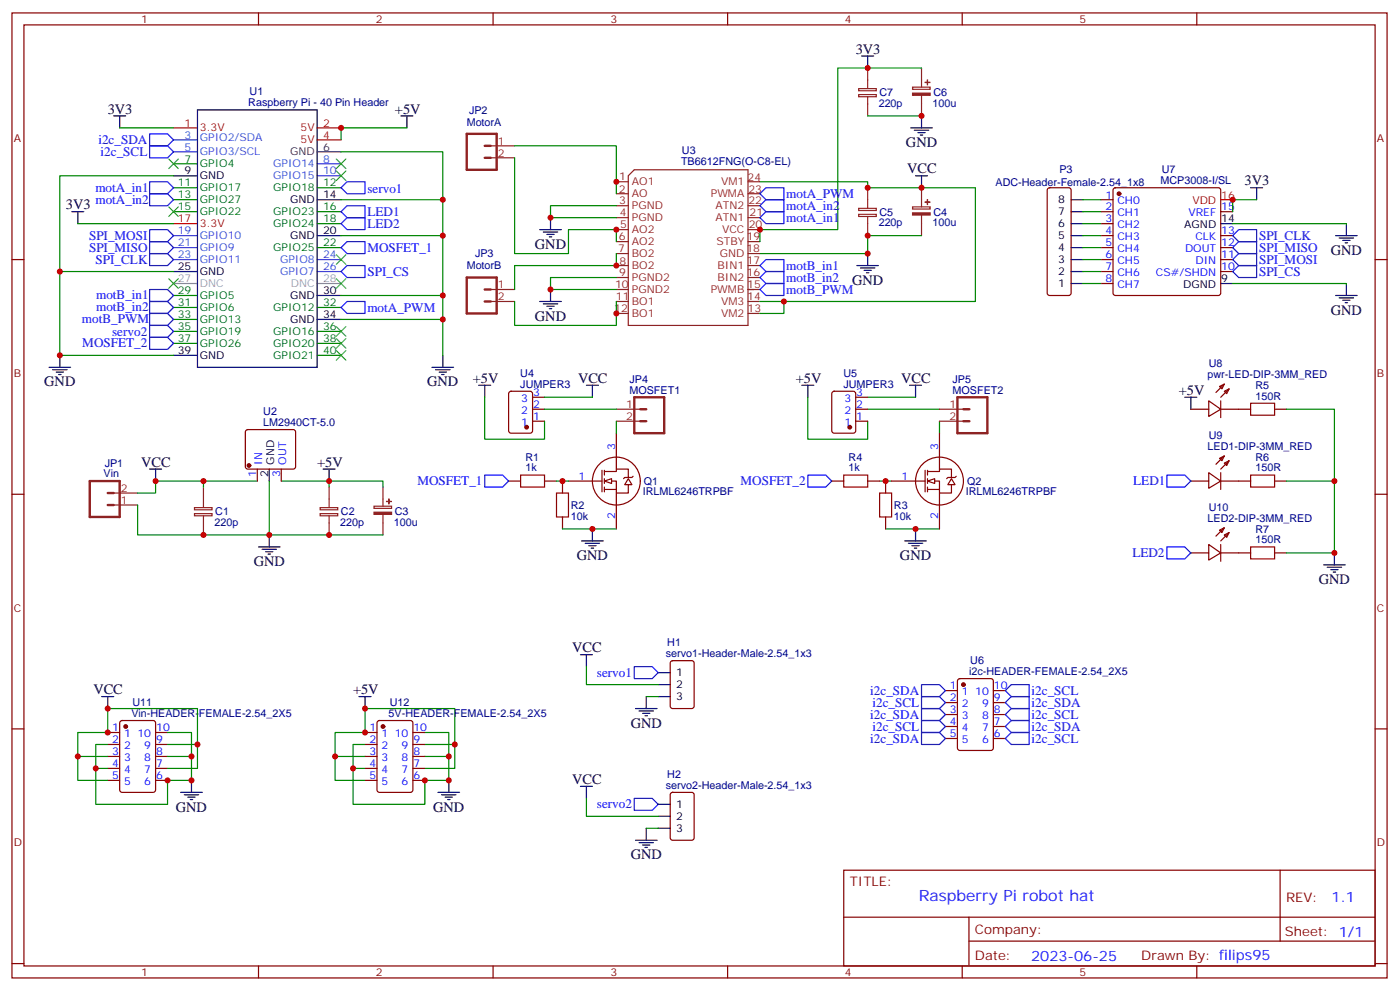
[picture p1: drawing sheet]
<svg xmlns="http://www.w3.org/2000/svg" width="413mm" height="292mm" viewBox="0 0 413 292" stroke-linecap="round" stroke-linejoin="round" font-family="sans-serif">
<g fill="none" stroke="#870000" stroke-width=".35">
<path d="M3.5 3.8h405.4v284.3h-405.4zM7.1 7.3h398.2v277.3h-398.2zM76.2 3.8v3.5M145.3 3.8v3.5M214.5 3.8v3.5M283.6 3.8v3.5M352.8 3.8v3.5M3.5 76.5h3.6M405.3 76.5h3.6M177.4 138.6v6.3M178.2 138.9h3.5v-.7h3.5v2.5M178.2 138.6v1.4"/>
<path d="M181.7 127.6v10.6M3.5 145.6h3.6M167.6 141.7h9.8M178.2 141.7h3.5v3.6h3.5v-2.5M178.2 144.2h3.5M178.2 141v1.5M178.2 143.5v1.4M181.7 145.3v10.6M405.3 145.6h3.6M3.5 214.8h3.6M405.3 214.8h3.6M248.7 256.4h156.6v28.2h-156.6z"/>
<path d="M377.3 256.4v20.9M248.7 270.2h156.5M285.6 277.3h119.6M285.6 270.2v14.2M3.5 283.9h3.6M76.2 284.6v3.5M145.3 284.6v3.5M214.5 284.6v3.5M283.6 284.6v3.5M352.8 284.6v3.5M405.3 283.9h3.6"/>
<circle cx="181.7" cy="141.7" r="7.1"/>
</g>
<g fill="none" stroke="#060" stroke-width=".35">
<path d="M51.2 58.8h7M51.2 55.3h7M51.2 48.3h7M93.5 55.3h7M51.2 62.4h7M93.5 73h7M93.5 65.9h7M93.5 62.4h7M51.2 97.6h7M51.2 94.1h7M51.2 90.6h7M51.2 87.1h7"/>
<path d="M93.5 97.6h7M93.5 90.6h7M51.2 101.2h7M93.5 104.7h7M93.5 101.2h7"/>
</g>
<g fill="none" stroke="#000" stroke-width=".35">
<path d="M254 16.5h3.5M255.8 16.5v3.5M33.5 34.1h3.5M35.3 34.1v3.6M58.2 32.4h35.3v75.8h-35.3zM118.2 34.1h3.5M119.9 34.1v3.6M268.5 37.7h6.3M269.5 38.4h4.3M270.6 39.1h2.1M271.3 39.8h.7M271.6 34.1v3.6"/>
<path d="M51.2 51.8h7M93.5 58.8h7M269.9 51.8h3.5M271.6 51.8v3.5M93.5 69.4h7M159.1 67.7h6.4M160.2 68.4h4.2M161.2 69.1h2.1M161.9 69.8h.7M162.3 64.1v3.6M252.6 78.2h6.3M253.6 79h4.3"/>
<path d="M254.7 79.7h2.1M255.8 74.7v3.5M51.2 80h7M93.5 94.1h7M93.5 87.1h7M159.1 88.8h6.4M160.2 89.5h4.2M161.2 90.2h2.1M161.9 90.9h.7M162.3 85.3v3.5M255.4 80.4h.7M51.2 104.7h7"/>
<path d="M44.1 138.2h3.5M45.9 138.2v3.5M95.2 138.2h3.6M97 138.2v3.5M79.4 157.6v3.5M76.2 161.1h6.3M77.3 161.9h4.2M78.3 162.6h2.1M79 163.3h.7"/>
</g>
<path d="M51.2 83.5h7M93.5 83.5h7" fill="none" stroke="#999" stroke-width=".35"/>
<path d="M51.2 44.7h7M51.2 41.2h7M93.5 51.8h7M93.5 48.3h7M51.2 76.5h7M51.2 73h7M51.2 69.4h7M93.5 76.5h7M93.5 80h7" fill="none" stroke="#06c" stroke-width=".35"/>
<path d="M51.2 37.7h7M93.5 37.7h7M93.5 41.2h7M51.2 65.9h7" fill="none" stroke="#f00" stroke-width=".35"/>
<path d="M93.5 44.7h7" fill="none" stroke="#333" stroke-width=".35"/>
<path d="M137.6 39.4h8.8v10.6h-8.8zM142.9 46.5h1.7M142.9 43h1.7M137.6 81.8h8.8v10.6h-8.8zM142.9 88.8h1.7M142.9 85.3h1.7M26.5 141.7h8.8v10.6h-8.8zM31.7 145.3h1.8M31.7 148.8h1.8" fill="none" stroke="#8c2424" stroke-width=".71"/>
<g fill="none" stroke="#8c2424" stroke-width=".35">
<path d="M253.1 26.1h5.2v.6h-5.2zM253.1 27.9h5.2v.6h-5.2zM255.8 20v6M255.8 28.5v5.6M269 25.7h5.2v.6h-5.2zM271.6 20v5.7M271.6 28.2v5.9M144.6 43h7.1M144.6 46.5h7.1M181.7 57.1h3.5M181.7 53.6h3.5M185.2 51.8l1.8-1.8h33.5v45.9h-35.3z"/>
<path d="M220.5 57.1h3.5M220.5 53.6h3.5M255.8 55.3v6M271.6 55.3v5.7M181.7 60.6h3.5M181.7 64.1h3.5M181.7 67.7h3.5M181.7 71.2h3.5M181.7 74.7h3.5M181.7 78.2h3.5M220.5 60.6h3.5M220.5 64.1h3.5"/>
<path d="M220.5 67.7h3.5M220.5 71.2h3.5M220.5 74.7h3.5M220.5 78.2h3.5M253.1 61.4h5.2v.6h-5.2zM253.1 63.1h5.2v.7h-5.2zM255.8 63.8v5.6M269 61h5.2v.6h-5.2zM271.6 63.4v6M144.6 85.3h7.1M144.6 88.8h7.1M181.7 85.3h3.5"/>
<path d="M181.7 88.8h3.5M181.7 81.8h3.5M181.7 92.4h3.5M220.5 85.3h3.5M220.5 88.8h3.5M220.5 81.8h3.5M220.5 92.4h3.5M33.5 148.8h7.1M33.5 145.3h7.1M57.3 149.6h5.2v.6h-5.2zM57.3 151.3h5.2v.7h-5.2zM60 143.5v6"/>
<path d="M60 152v5.6M94.4 149.6h5.2v.6h-5.2zM94.4 151.3h5.2v.7h-5.2zM97 143.5v6M97 152v5.6M110.2 149.2h5.2v.6h-5.2zM112.9 143.5v5.7M112.9 151.6v6"/>
</g>
<g fill="#8c2424" stroke="#8c2424" stroke-width=".35">
<path d="M110.2 150.9h5.2v.7h-5.2z"/>
<path d="M113.9 147.7l1.5 .1z"/>
<path d="M114.6 147l.1 1.4z"/>
<path d="M269 62.7h5.2v.7h-5.2z"/>
<path d="M272.7 59.5l1.4 .1z"/>
<path d="M273.4 58.8v1.5z"/>
<path d="M269 27.4h5.2v.7h-5.2z"/>
<path d="M272.7 24.3h1.4z"/>
<path d="M273.4 23.6v1.4z"/>
</g>
<g fill="none" stroke="#008700" stroke-width=".35">
<path d="M35.3 37.7h15.9M119.9 37.7h-19.4v3.5M255.8 34.1h15.8M271.6 20h-24.7v47.7h-22.9v3.5M224 53.6h31.8v1.7h31.7v33.5h-63.5M181.7 60.6h-19.4v3.5h19.4M271.6 69.4h-15.8v5.3h-31.8M181.7 81.8h-19.4v3.5h19.4M231.1 88.8v3.6h-7.1M40.6 148.8v8.8h72.3M60 141.7v1.8M75.8 141.7h-29.9v3.6h-5.3"/>
<path d="M79.4 141.7v15.9M82.9 141.7h14.1v1.8M97 141.7h15.9v1.8"/>
</g>
<g fill="#fff" stroke="#870000" stroke-width=".35">
<path d="M178.2 141.7l2.1-.7v1.5z"/>
<path d="M185.2 141l1.1 1.8h-2.2z"/>
</g>
<g fill="none" stroke="#870000" stroke-width=".35">
<path d="M150.2 115.5l.4-.2h5.7l.6 .4 .1 11.2-.5 .7h-5.9l-.6-.4-.1-11.2zM157 117.1h3.5M245.4 115.5l.5-.2h5.6l.7 .4v11.2l-.4 .7h-5.9l-.7-.4v-11.2zM252.2 117.1h3.6M157 124.1h3.5M157 120.6h3.5M252.2 124.1h3.6M252.2 120.6h3.6M272.7 138.6v6.3M273.4 138.9h3.5v-.7h3.6v2.5M273.4 138.6v1.4M276.9 127.6v10.6"/>
<path d="M149.9 141.7h3.6M160.5 141.7h3.5M165.8 141.7v3.6M165.8 152.3v3.6M186.6 140.3l-.3 .4h-2.2l-.3 .3M245.2 141.7h3.5M255.8 141.7h3.5M261.1 141.7v3.6M261.1 152.3v3.6M262.8 141.7h9.9M273.4 141.7h3.5v3.6h3.6v-2.5M273.4 144.2h3.5"/>
<path d="M273.4 141v1.5M273.4 143.5v1.4M276.9 145.3v10.6"/>
<circle cx="276.9" cy="141.7" r="7.1"/>
</g>
<path d="M153.5 140h7v3.5h-7zM248.7 140h7.1v3.5h-7.1zM164 145.3h3.6v7h-3.6zM259.3 145.3h3.5v7h-3.5z" fill="none" stroke="#a10000" stroke-width=".35"/>
<path d="M142.9 140h5.3l1.7 1.7-1.7 1.8h-5.3zM238.1 140h5.3l1.8 1.7-1.8 1.8h-5.3z" fill="none" stroke="#00f" stroke-width=".35"/>
<path d="M142.9 117.1v12.3h17.6v-5.3M160.5 117.1h14.1M238.1 117.1v12.3h17.7v-5.3M255.8 117.1h14.1M160.5 120.6h21.2M181.7 124.1v3.5M255.8 120.6h21.1M276.9 124.1v3.5M164 141.7h3.6M165.8 155.9h15.9M259.3 141.7h3.5M261.1 155.9h15.8" fill="none" stroke="#008700" stroke-width=".35"/>
<g fill="none" stroke="#000" stroke-width=".35">
<path d="M141.1 113.5h3.5M142.9 113.5v3.6M172.9 113.5h3.5M174.6 113.5v3.6M236.4 113.5h3.5M238.1 113.5v3.6M268.1 113.5h3.5M269.9 113.5v3.6M171.4 159.4h6.4M174.6 155.9v3.5M266.7 159.4h6.3M269.9 155.9v3.5"/>
<path d="M172.5 160.1h4.2M173.6 160.8h2.1M174.3 161.5h.7M267.8 160.1h4.2M268.8 160.8h2.1M269.5 161.5h.7"/>
</g>
<g fill="#870000" stroke="#870000" stroke-width=".35">
<circle cx="155.2" cy="125.9" r=".53"/>
<circle cx="250.5" cy="125.9" r=".53"/>
</g>
<path d="M187 117.1h8.8v10.5h-8.8zM282.2 117.1h8.8v10.5h-8.8zM188.7 124.1h1.8M188.7 120.6h1.8M284 124.1h1.8M284 120.6h1.8" fill="none" stroke="#8c2424" stroke-width=".71"/>
<path d="M181.7 120.6h7M181.7 124.1h7M276.9 120.6h7.1M276.9 124.1h7.1" fill="none" stroke="#8c2424" stroke-width=".35"/>
<g fill="#fff" stroke="#870000" stroke-width=".35">
<path d="M273.4 141.7l2.1-.7v1.5z"/>
<path d="M280.5 141l1 1.8h-2.1z"/>
</g>
<g fill="none" stroke="#870000" stroke-width=".35">
<path d="M308.9 55.5l.5-.2h5.6l.5 .2 .2 .5v30.4l-.2 .5-.5 .2h-5.6l-.5-.3-.2-.4v-30.4zM324.6 58.8h3.5M328.3 55.5l.5-.2h30.3l.5 .2 .2 .5v30.4l-.2 .5-.5 .2h-30.3l-.5-.3-.2-.4v-30.4zM324.6 62.4h3.5M324.6 65.9h3.5M324.6 69.4h3.5M324.6 73h3.5M324.6 76.5h3.5M359.8 62.4h3.6M359.8 69.4h3.6M359.8 73h3.6M359.8 76.5h3.6"/>
<path d="M324.6 80h3.5M324.6 83.5h3.5M359.8 80h3.6M356.3 118.1l3.5 2.5-3.5 2.1zM359.5 113.9l1.4-.7-.7 1.4zM359.8 118.1v4.9M360.9 115.3l1.4-.7-.7 1.4zM360.9 113.2l-2.5 2.4M362.3 114.6l-2.5 2.5M72.6 126.8l.4-.2h13.4l.5 .2 .2 .5v10.2l-.2 .5-.5 .2h-13.4l-.5-.2-.2-.5v-10.2zM75.8 138.2v3.5M82.9 138.2v3.5"/>
<path d="M351 120.6h5.3M356.3 139.3l3.5 2.4-3.5 2.2zM359.5 135l1.4-.7-.7 1.4zM359.8 139.3v4.9M359.8 120.6h8.9M360.9 136.5l1.4-.8-.7 1.5zM360.9 134.3l-2.5 2.5M362.3 135.7l-2.5 2.5M375.7 120.6h3.5M281.9 140.3l-.4 .4h-2.1l-.4 .3M351 141.7h5.3M359.5 156.2l1.4-.7-.7 1.4z"/>
<path d="M359.8 141.7h8.9M360.9 157.6l1.4-.7-.7 1.4zM360.9 155.5l-2.5 2.5M362.3 156.9l-2.5 2.5M375.7 141.7h3.5M351 162.9h5.3M356.3 160.4l3.5 2.5-3.5 2.1zM359.8 160.4v5M359.8 162.9h8.9M375.7 162.9h3.5M197.8 194.9l.5-.2h5.6l.7 .4v13l-.5 .6-5.8 .1-.7-.5v-12.9zM31.7 215.8h3.6"/>
<path d="M31.7 219.4h3.6M35.5 212.5l.5-.2h9.2l.6 .4 .1 20.1-.5 .6-9.4 .1-.7-.5v-20zM45.9 215.8h3.5M45.9 219.4h3.5M107.6 215.8h3.5M107.6 219.4h3.5M111.4 212.5l.4-.2h9.2l.7 .4v20.1l-.5 .6-9.4 .1-.6-.5-.1-20zM121.7 215.8h3.5M121.7 219.4h3.5M278.7 203.5h3.5M278.7 207h3.5M278.7 210.5h3.5"/>
<path d="M278.7 214.1h3.5M278.7 217.6h3.5M282.5 200.2l.4-.2h9.2l.7 .4v20l-.5 .7h-9.4l-.6-.4-.1-20zM292.8 203.5h3.5M292.8 207h3.5M292.8 210.5h3.5M292.8 214.1h3.5M292.8 217.6h3.5M31.7 222.9h3.6M31.7 226.4h3.6M31.7 229.9h3.6M45.9 222.9h3.5"/>
<path d="M45.9 226.4h3.5M45.9 229.9h3.5M107.6 222.9h3.5M107.6 226.4h3.5M107.6 229.9h3.5M121.7 222.9h3.5M121.7 226.4h3.5M121.7 229.9h3.5M197.8 233.7l.5-.2h5.6l.7 .4v13l-.5 .6-5.8 .1-.7-.5v-12.9z"/>
</g>
<g fill="none" stroke="#008700" stroke-width=".35">
<path d="M51.2 51.8h-33.6v28.2M100.5 44.7h30v60M100.5 58.8h30M151.7 43h30v14.1M151.7 46.5v28.2h15.9v-7h14.1v3.5M319.3 58.8h5.3M370.4 58.8h-7v3.6M22.9 65.9h28.3M100.5 69.4h30M181.7 74.7v3.5h-30v7.1M319.3 65.9h5.3M319.3 62.4h5.3"/>
<path d="M319.3 69.4h5.3M319.3 73h5.3M319.3 76.5h5.3M363.4 65.9h33.5M51.2 80h-33.6v24.7h33.6M100.5 87.1h30M100.5 94.1h30M151.7 88.8v7.1h30v-7.1M319.3 83.5h5.3M319.3 80h5.3M363.4 83.5h33.5M379.2 120.6h14.1v42.3h-14.1"/>
<path d="M379.2 141.7h14.1M172.9 196.4v5.3h21.1M31.7 219.4h-3.5v7M49.4 219.4h8.8v7h-8.8M49.4 215.8h7v7.1M58.2 219.4v-10.6h-26.5v7h-8.8v7.1h8.8M107.6 219.4h-3.5v7M125.2 215.8h7.1v7.1M125.2 219.4h8.9v7h-8.9M134.1 219.4v-10.6h-26.5v7h-8.8v7.1h8.8M190.5 205.2h3.5M22.9 222.9v7h8.8"/>
<path d="M49.4 222.9h7v7h-7v7.1h-21.2v-10.6h3.5M98.8 222.9v7h8.8M125.2 222.9h7.1v7h-7.1v7.1h-21.1v-10.6h3.5M172.9 235.2v5.3h21.1M190.5 244.1h3.5"/>
</g>
<g fill="none" stroke="#00f" stroke-width=".35">
<path d="M44.1 39.4h5.3l1.8 1.8-1.8 1.8h-5.3zM44.1 43h5.3l1.8 1.7-1.8 1.8h-5.3zM44.1 53.6h5.3l1.8 1.7-1.8 1.8h-5.3zM44.1 57.1h5.3l1.8 1.7-1.8 1.8h-5.3zM100.5 55.3l1.8-1.7h5.3v3.5h-5.3zM224 57.1l1.8-1.8h5.3v3.5h-5.3zM44.1 74.7h5.3l1.8 1.8-1.8 1.7h-5.3zM44.1 67.7h5.3l1.8 1.7-1.8 1.8h-5.3zM44.1 71.2h5.3l1.8 1.8-1.8 1.7h-5.3zM100.5 62.4l1.8-1.8h5.3v3.5h-5.3zM100.5 65.9l1.8-1.8h5.3v3.6h-5.3zM100.5 73l1.8-1.8h5.3v3.5h-5.3z"/>
<path d="M102.3 78.2h5.3v3.6h-5.3l-1.8-1.8zM224 60.6l1.8-1.8h5.3v3.6h-5.3zM224 64.1l1.8-1.7h5.3v3.5h-5.3zM224 78.2l1.8-1.7h5.3v3.5h-5.3zM363.4 73l1.7-1.8h5.3v3.5h-5.3zM365.1 78.2h5.3v3.6h-5.3l-1.7-1.8zM365.1 67.7h5.3v3.5h-5.3l-1.7-1.8zM365.1 74.7h5.3v3.5h-5.3l-1.7-1.7zM44.1 92.4h5.3l1.8 1.7-1.8 1.8h-5.3zM44.1 95.9h5.3l1.8 1.7-1.8 1.8h-5.3zM44.1 99.4h5.3l1.8 1.8-1.8 1.7h-5.3zM44.1 85.3h5.3l1.8 1.8-1.8 1.7h-5.3z"/>
<path d="M44.1 88.8h5.3l1.8 1.8-1.8 1.8h-5.3zM100.5 90.6l1.8-1.8h5.3v3.6h-5.3zM224 81.8l1.8-1.8h5.3v3.5h-5.3zM224 85.3l1.8-1.8h5.3v3.6h-5.3zM344 140h5.2l1.8 1.7-1.8 1.8h-5.2zM344 161.1h5.2l1.8 1.8-1.8 1.8h-5.2zM187 196.4h5.3l1.7 1.8-1.7 1.8h-5.3zM271.6 201.7h5.3l1.8 1.8-1.8 1.7h-5.3zM271.6 205.2h5.3l1.8 1.8-1.8 1.8h-5.3zM271.6 208.8h5.3l1.8 1.7-1.8 1.8h-5.3zM271.6 215.8h5.3l1.8 1.8-1.8 1.8h-5.3zM271.6 212.3h5.3l1.8 1.8-1.8 1.7h-5.3z"/>
<path d="M296.3 217.6l1.8-1.8h5.3v3.6h-5.3zM296.3 210.5l1.8-1.7h5.3v3.5h-5.3zM298.1 212.3h5.3v3.5h-5.3l-1.8-1.7zM298.1 205.2h5.3v3.6h-5.3l-1.8-1.8zM298.1 201.7h5.3v3.5h-5.3l-1.8-1.7zM187 235.2h5.3l1.7 1.8-1.7 1.8h-5.3z"/>
</g>
<g fill="none" stroke="#000" stroke-width=".35">
<path d="M315.7 58.8h3.6M368.7 55.3h3.5M370.4 55.3v3.5M21.2 62.4h3.5M22.9 62.4v3.5M315.7 65.9h3.6M315.7 69.4h3.6M315.7 76.5h3.6M315.7 73h3.6M315.7 62.4h3.6M359.8 65.9h3.6M393.7 69.4h6.3"/>
<path d="M394.8 70.1h4.2M395.8 70.8h2.1M396.5 71.5h.7M396.9 65.9v3.5M315.7 83.5h3.6M315.7 80h3.6M359.8 83.5h3.6M393.7 87.1h6.3M394.8 87.8h4.2M395.8 88.5h2.1M396.5 89.2h.7M396.9 83.5v3.6"/>
<path d="M14.5 108.2h6.3M15.5 108.9h4.3M16.6 109.6h2.1M17.3 110.3h.7M17.6 104.7v3.5M127.4 108.2h6.3M128.4 108.9h4.2M129.5 109.6h2.1M130.2 110.3h.7M130.5 104.7v3.5M349.2 117.1h3.6M351 117.1v3.5"/>
<path d="M79.4 138.2v3.5M390.2 166.4h6.3M391.2 167.1h4.3M392.3 167.9h2.1M393 168.6h.7M393.3 162.9v3.5M171.1 192.9h3.5M172.9 192.9v3.5M194 198.2h3.6M30 205.2h3.5M31.7 205.2v3.6M105.8 205.2h3.6"/>
<path d="M107.6 205.2v3.6M187.3 208.8h6.4M188.4 209.5h4.2M189.4 210.2h2.2M190.1 210.9h.8M190.5 205.2v3.6M194 205.2h3.6M194 201.7h3.6M53.3 233.5h6.3M54.3 234.2h4.3M55.4 234.9h2.1M56.1 235.6h.7"/>
<path d="M56.4 229.9v3.6M129.1 233.5h6.4M130.2 234.2h4.2M131.2 234.9h2.1M131.9 235.6h.7M132.3 229.9v3.6M171.1 231.7h3.5M172.9 231.7v3.5M194 237h3.6M187.3 247.6h6.4M188.4 248.3h4.2M189.4 249h2.2"/>
<path d="M190.1 249.7h.8M190.5 244.1v3.5M194 244.1h3.6M194 240.5h3.6"/>
</g>
<g fill="#870000" stroke="#870000" stroke-width=".35">
<circle cx="284" cy="201.7" r=".53"/>
<circle cx="329.8" cy="57.1" r=".53"/>
<circle cx="37" cy="214.1" r=".53"/>
<circle cx="112.9" cy="214.1" r=".53"/>
<circle cx="73.4" cy="137.2" r=".53"/>
</g>
<g fill="none" stroke="#3c3" stroke-width=".35">
<path d="M49.7 46.8l2.9 2.9M52.6 46.8l-2.9 2.9M99.1 46.8l2.9 2.9M99.1 50.4l2.9 2.8M102 46.8l-2.9 2.9M102 50.4l-2.9 2.8M49.7 61l2.9 2.8M52.6 61l-2.9 2.8M99.1 75.1l2.9 2.8M102 75.1l-2.9 2.8M49.7 82.1l2.9 2.8M52.6 82.1l-2.9 2.8"/>
<path d="M99.1 82.1l2.9 2.8M99.1 96.2l2.9 2.9M99.1 99.8l2.9 2.8M102 82.1l-2.9 2.8M102 96.2l-2.9 2.9M102 99.8l-2.9 2.8M99.1 103.3l2.9 2.8M102 103.3l-2.9 2.8"/>
</g>
<path d="M359.8 58.8h3.6" fill="none" stroke="#f00" stroke-width=".35"/>
<path d="M368.7 118.8h7v3.5h-7zM368.7 140h7v3.5h-7zM368.7 161.1h7v3.6h-7z" fill="none" stroke="#a10000" stroke-width=".35"/>
<g fill="#c00">
<circle cx="60" cy="157.6" r=".88"/>
<circle cx="97" cy="157.6" r=".88"/>
<circle cx="97" cy="141.7" r=".88"/>
<circle cx="60" cy="141.7" r=".88"/>
<circle cx="79.4" cy="157.6" r=".88"/>
<circle cx="45.9" cy="141.7" r=".88"/>
<circle cx="162.3" cy="85.3" r=".88"/>
<circle cx="162.3" cy="64.1" r=".88"/>
<circle cx="255.8" cy="55.3" r=".88"/>
<circle cx="255.8" cy="69.4" r=".88"/>
<circle cx="271.6" cy="55.3" r=".88"/>
<circle cx="231.1" cy="88.8" r=".88"/>
<circle cx="255.8" cy="20" r=".88"/>
<circle cx="271.6" cy="34.1" r=".88"/>
<circle cx="165.8" cy="141.7" r=".88"/>
<circle cx="174.6" cy="155.9" r=".88"/>
<circle cx="269.9" cy="155.9" r=".88"/>
<circle cx="261.1" cy="141.7" r=".88"/>
<circle cx="181.7" cy="53.6" r=".88"/>
<circle cx="181.7" cy="67.7" r=".88"/>
<circle cx="181.7" cy="78.2" r=".88"/>
<circle cx="181.7" cy="92.4" r=".88"/>
<circle cx="255.8" cy="74.7" r=".88"/>
<circle cx="224" cy="67.7" r=".88"/>
<circle cx="363.4" cy="58.8" r=".88"/>
<circle cx="393.3" cy="141.7" r=".88"/>
<circle cx="393.3" cy="162.9" r=".88"/>
<circle cx="100.5" cy="37.7" r=".88"/>
<circle cx="17.6" cy="104.7" r=".88"/>
<circle cx="17.6" cy="80" r=".88"/>
<circle cx="130.5" cy="58.8" r=".88"/>
<circle cx="130.5" cy="69.4" r=".88"/>
<circle cx="130.5" cy="87.1" r=".88"/>
<circle cx="130.5" cy="94.1" r=".88"/>
<circle cx="31.8" cy="215.8" r=".88"/>
<circle cx="22.9" cy="222.9" r=".88"/>
<circle cx="56.4" cy="229.9" r=".88"/>
<circle cx="56.4" cy="222.9" r=".88"/>
<circle cx="58.2" cy="219.4" r=".88"/>
<circle cx="31.8" cy="208.8" r=".88"/>
<circle cx="49.4" cy="229.9" r=".88"/>
<circle cx="28.2" cy="226.4" r=".88"/>
<circle cx="104.1" cy="226.4" r=".88"/>
<circle cx="125.2" cy="229.9" r=".88"/>
<circle cx="134.1" cy="219.4" r=".88"/>
<circle cx="132.3" cy="222.9" r=".88"/>
<circle cx="132.3" cy="229.9" r=".88"/>
<circle cx="98.8" cy="222.9" r=".88"/>
<circle cx="107.6" cy="215.8" r=".88"/>
<circle cx="107.6" cy="208.8" r=".88"/>
</g>
<text font-size="4.6" fill="#00f" x="270.8" y="265.4">Raspberry Pi robot hat</text>
<g font-size="4.2">
<text x="252.2" y="15.8">3V3</text>
<text x="31.7" y="33.4">3V3</text>
<text x="116.4" y="33.4">+5V</text>
<text x="267.1" y="43.3">GND</text>
<text x="267.4" y="51.1">VCC</text>
<text x="366.9" y="54.6">3V3</text>
<text x="19.4" y="61.7">3V3</text>
<text x="157.7" y="73.3">GND</text>
<text x="392.3" y="75.1">GND</text>
<text x="251.2" y="83.9">GND</text>
<text x="157.7" y="94.5">GND</text>
<text x="392.3" y="92.7">GND</text>
<text x="13.1" y="113.9">GND</text>
<text x="125.9" y="113.9">GND</text>
<text x="139.3" y="112.8">+5V</text>
<text x="170.4" y="112.8">VCC</text>
<text x="234.6" y="112.8">+5V</text>
<text x="265.6" y="112.8">VCC</text>
<text x="347.5" y="116.3">+5V</text>
<text x="41.6" y="137.5">VCC</text>
<text x="93.5" y="137.5">+5V</text>
<text x="74.8" y="166.8">GND</text>
<text x="170" y="165">GND</text>
<text x="265.3" y="165">GND</text>
<text x="388.8" y="172.1">GND</text>
<text x="168.6" y="192.2">VCC</text>
<text x="27.5" y="204.5">VCC</text>
<text x="104.1" y="204.5">+5V</text>
<text x="185.9" y="214.4">GND</text>
<text x="168.6" y="231">VCC</text>
<text x="51.9" y="239.1">GND</text>
<text x="127.7" y="239.1">GND</text>
<text x="185.9" y="253.2">GND</text>
</g>
<g font-size="4.2" fill="#00f">
<text x="392.5" y="265.7">1.1</text>
<text x="304" y="283">2023-06-25</text>
</g>
<g font-size="3.9" fill="#00f">
<text x="29" y="42.5">i2c_SDA</text>
<text x="29.7" y="46">i2c_SCL</text>
<text x="28.1" y="56.4">motA_in1</text>
<text x="108.3" y="56.9">servo1</text>
<text x="231.8" y="58.4">motA_PWM</text>
<text x="28.1" y="60">motA_in2</text>
<text x="108.3" y="63.6">LED1</text>
<text x="231.8" y="62">motA_in2</text>
<text x="231.8" y="65.5">motA_in1</text>
<text x="26.2" y="70.6">SPI_MOSI</text>
<text x="108.3" y="67.1">LED2</text>
<text x="371.1" y="70.8">SPI_CLK</text>
<text x="26.2" y="74.2">SPI_MISO</text>
<text x="28.2" y="77.7">SPI_CLK</text>
<text x="108.3" y="74.3">MOSFET_1</text>
<text x="371.1" y="74.3">SPI_MISO</text>
<text x="371.1" y="77.8">SPI_MOSI</text>
<text x="108.3" y="81.3">SPI_CS</text>
<text x="231.8" y="79.6">motB_in1</text>
<text x="231.8" y="83.1">motB_in2</text>
<text x="371.1" y="81.3">SPI_CS</text>
<text x="28.3" y="88.2">motB_in1</text>
<text x="231.8" y="86.7">motB_PWM</text>
<text x="24.2" y="95.2">motB_PWM</text>
<text x="28.3" y="91.8">motB_in2</text>
<text x="108.3" y="92">motA_PWM</text>
<text x="33.1" y="98.9">servo2</text>
<text x="24.3" y="102.4">MOSFET_2</text>
<text x="123" y="143">MOSFET_1</text>
<text x="218.3" y="143">MOSFET_2</text>
<text x="334.1" y="143">LED1</text>
<text x="333.8" y="164.2">LED2</text>
<text x="175.9" y="199.5">servo1</text>
<text x="256.5" y="204.7">i2c_SDA</text>
<text x="257.2" y="208.3">i2c_SCL</text>
<text x="304.1" y="208.4">i2c_SDA</text>
<text x="304.1" y="204.8">i2c_SCL</text>
<text x="256.5" y="211.8">i2c_SDA</text>
<text x="257.2" y="215.3">i2c_SCL</text>
<text x="304.1" y="215.4">i2c_SDA</text>
<text x="304.1" y="211.9">i2c_SCL</text>
<text x="256.5" y="218.8">i2c_SDA</text>
<text x="304.1" y="219">i2c_SCL</text>
<text x="175.9" y="238.2">servo2</text>
</g>
<g font-size="3.9" fill="#800">
<text x="250.5" y="261">TITLE:</text>
<text x="379.1" y="265.7">REV:</text>
<text x="287.4" y="275.2">Company:</text>
<text x="378.7" y="275.8">Sheet: 1/1</text>
<text x="287.4" y="282.9">Date:</text>
<text x="336.4" y="282.9">Drawn By: filips95</text>
</g>
<g font-size="3.2" fill="#800">
<text x="41.6" y="6.8">1</text>
<text x="110.8" y="6.8">2</text>
<text x="179.9" y="6.8">3</text>
<text x="249.1" y="6.8">4</text>
<text x="318.2" y="6.8">5</text>
<text x="4.1" y="41.9">A</text>
<text x="405.9" y="41.9">A</text>
<text x="4.1" y="111.1">B</text>
<text x="405.9" y="111.1">B</text>
<text x="4.1" y="180.2">C</text>
<text x="405.9" y="180.2">C</text>
<text x="4.1" y="249.3">D</text>
<text x="405.9" y="249.3">D</text>
<text x="41.6" y="287.6">1</text>
<text x="110.8" y="287.6">2</text>
<text x="179.9" y="287.6">3</text>
<text x="249.1" y="287.6">4</text>
<text x="318.2" y="287.6">5</text>
</g>
<g font-size="3.2" fill="#000080">
<text x="73.6" y="28">U1</text>
<text x="259.3" y="28.2">C7</text>
<text x="275.1" y="28.2">C6</text>
<text x="73.2" y="31.3">Raspberry Pi - 40 Pin Header</text>
<text x="138.3" y="33.5">JP2</text>
<text x="259" y="31.5">220p</text>
<text x="274.9" y="31.5">100u</text>
<text x="137.6" y="37.1">MotorA</text>
<text x="201" y="45.4">U3</text>
<text x="200.8" y="48.6">TB6612FNG(O-C8-EL)</text>
<text x="312.3" y="51">P3</text>
<text x="342.5" y="51.1">U7</text>
<text x="293.4" y="54.7">ADC-Header-Female-2.54_1x8</text>
<text x="342.1" y="54.3">MCP3008-I/SL</text>
<text x="259.3" y="63.5">C5</text>
<text x="275.1" y="63.5">C4</text>
<text x="259" y="66.7">220p</text>
<text x="274.9" y="66.7">100u</text>
<text x="140" y="75.9">JP3</text>
<text x="137.6" y="79.4">MotorB</text>
<text x="153.4" y="111.1">U4</text>
<text x="185.5" y="112.9">JP4</text>
<text x="248.6" y="111.1">U5</text>
<text x="280.8" y="112.9">JP5</text>
<text x="356" y="111.4">pwr-LED-DIP-3MM_RED</text>
<text x="356.3" y="108.2">U8</text>
<text x="153.4" y="114.2">JUMPER3</text>
<text x="185.5" y="116">MOSFET1</text>
<text x="248.6" y="114.2">JUMPER3</text>
<text x="280.8" y="116">MOSFET2</text>
<text x="370.1" y="117.8">150R</text>
<text x="370.1" y="114.6">R5</text>
<text x="77.6" y="125.5">LM2940CT-5.0</text>
<text x="77.6" y="122.4">U2</text>
<text x="356.3" y="129.4">U9</text>
<text x="30.9" y="137.5">JP1</text>
<text x="154.9" y="135.7">R1</text>
<text x="250.1" y="135.7">R4</text>
<text x="356" y="132.6">LED1-DIP-3MM_RED</text>
<text x="370.1" y="135.7">R6</text>
<text x="30.5" y="140.7">Vin</text>
<text x="154.9" y="138.9">1k</text>
<text x="189.8" y="142.8">Q1</text>
<text x="250.1" y="138.9">1k</text>
<text x="285" y="142.8">Q2</text>
<text x="370.1" y="138.9">150R</text>
<text x="168.3" y="150">R2</text>
<text x="189.4" y="146">IRLML6246TRPBF</text>
<text x="263.5" y="150">R3</text>
<text x="284.7" y="146">IRLML6246TRPBF</text>
<text x="63.2" y="154.9">220p</text>
<text x="63.5" y="151.7">C1</text>
<text x="100.3" y="154.9">220p</text>
<text x="100.5" y="151.7">C2</text>
<text x="116.1" y="154.9">100u</text>
<text x="116.4" y="151.7">C3</text>
<text x="168.3" y="153.1">10k</text>
<text x="263.5" y="153.1">10k</text>
<text x="356" y="153.7">LED2-DIP-3MM_RED</text>
<text x="356.3" y="150.6">U10</text>
<text x="370.1" y="160.1">150R</text>
<text x="370.1" y="156.9">R7</text>
<text x="196.7" y="190.3">H1</text>
<text x="196.3" y="193.6">servo1-Header-Male-2.54_1x3</text>
<text x="286" y="195.7">U6</text>
<text x="285.7" y="198.9">i2c-HEADER-FEMALE-2.54_2X5</text>
<text x="39.1" y="208.1">U11</text>
<text x="114.9" y="208.1">U12</text>
<text x="38.7" y="211.2">Vin-HEADER-FEMALE-2.54_2X5</text>
<text x="114.6" y="211.2">5V-HEADER-FEMALE-2.54_2X5</text>
<text x="196.3" y="232.4">servo2-Header-Male-2.54_1x3</text>
<text x="196.7" y="229.1">H2</text>
</g>
<g font-size="3.2" fill="#06c">
<text x="54.4" y="40.8">3</text>
<text x="58.9" y="41.4">GPIO2/SDA</text>
<text x="54.4" y="44.4">5</text>
<text x="58.9" y="45.8">GPIO3/SCL</text>
<text x="95.2" y="47.9">8</text>
<text x="80.5" y="52.8">GPIO15</text>
<text x="80.5" y="49.3">GPIO14</text>
<text x="95.2" y="51.4">10</text>
<text x="52.4" y="69.1">19</text>
<text x="58.9" y="70.5">GPIO10</text>
<text x="52.4" y="76.1">23</text>
<text x="52.4" y="72.6">21</text>
<text x="58.9" y="77.5">GPIO11</text>
<text x="58.9" y="74">GPIO9</text>
<text x="82.6" y="77.5">GPIO8</text>
<text x="95.2" y="76.1">24</text>
<text x="82.6" y="81">GPIO7</text>
<text x="95.2" y="79.6">26</text>
</g>
<g font-size="3.2" fill="#f00">
<text x="54.4" y="37.3">1</text>
<text x="58.9" y="38.7">3.3V</text>
<text x="88.6" y="38.7">5V</text>
<text x="95.2" y="40.8">4</text>
<text x="95.2" y="37.3">2</text>
<text x="88.6" y="42.2">5V</text>
<text x="360" y="58.5">16</text>
<text x="52.4" y="65.5">17</text>
<text x="351.5" y="60.3">VDD</text>
<text x="58.9" y="66.9">3.3V</text>
</g>
<g font-size="3.2" fill="#060">
<text x="54.4" y="47.9">7</text>
<text x="58.9" y="49.3">GPIO4</text>
<text x="52.4" y="58.5">13</text>
<text x="52.4" y="54.9">11</text>
<text x="58.9" y="59.9">GPIO27</text>
<text x="58.9" y="56.4">GPIO17</text>
<text x="80.5" y="56.4">GPIO18</text>
<text x="95.2" y="54.9">12</text>
<text x="52.4" y="62">15</text>
<text x="58.9" y="63.4">GPIO22</text>
<text x="80.5" y="63.4">GPIO23</text>
<text x="95.2" y="65.5">18</text>
<text x="95.2" y="62">16</text>
<text x="80.5" y="66.9">GPIO24</text>
<text x="80.5" y="74">GPIO25</text>
<text x="95.2" y="72.6">22</text>
<text x="52.4" y="86.7">29</text>
<text x="58.9" y="88.1">GPIO5</text>
<text x="52.4" y="93.7">33</text>
<text x="52.4" y="90.2">31</text>
<text x="58.9" y="95.2">GPIO13</text>
<text x="58.9" y="91.6">GPIO6</text>
<text x="80.5" y="91.6">GPIO12</text>
<text x="95.2" y="90.2">32</text>
<text x="52.4" y="100.8">37</text>
<text x="52.4" y="97.3">35</text>
<text x="58.9" y="98.7">GPIO19</text>
<text x="80.5" y="98.7">GPIO16</text>
<text x="95.2" y="100.8">38</text>
<text x="95.2" y="97.3">36</text>
<text x="58.9" y="102.2">GPIO26</text>
<text x="80.5" y="105.7">GPIO21</text>
<text x="80.5" y="102.2">GPIO20</text>
<text x="95.2" y="104.3">40</text>
</g>
<g font-size="3.2" fill="#333">
<text x="85.5" y="45.8">GND</text>
<text x="95.2" y="44.4">6</text>
</g>
<g font-size="3.2" fill="#8d2323">
<text x="146.8" y="42.6">1</text>
<text x="146.8" y="46.1">2</text>
<text x="182.5" y="53">1</text>
<text x="220.4" y="53.3">24</text>
<text x="182.4" y="56.7">2</text>
<text x="186.3" y="58.1">AO</text>
<text x="186.3" y="54.6">AO1</text>
<text x="209.5" y="58.1">PWMA</text>
<text x="212.6" y="54.6">VM1</text>
<text x="220.6" y="56.7">23</text>
<text x="182.5" y="60.1">3</text>
<text x="182.7" y="63.8">4</text>
<text x="186.3" y="61.7">PGND</text>
<text x="186.3" y="65.2">PGND</text>
<text x="210.9" y="65.2">ATN1</text>
<text x="210.9" y="61.7">ATN2</text>
<text x="220.6" y="60.3">22</text>
<text x="221" y="63.7">21</text>
<text x="182.4" y="70.8">6</text>
<text x="182.8" y="67.3">5</text>
<text x="186.3" y="68.7">AO2</text>
<text x="212.8" y="68.7">VCC</text>
<text x="220.1" y="70.8">19</text>
<text x="220.7" y="67.3">20</text>
<text x="182.3" y="74.4">7</text>
<text x="186.3" y="72.2">AO2</text>
<text x="186.3" y="75.8">BO2</text>
<text x="211.2" y="72.2">STBY</text>
<text x="212.1" y="75.8">GND</text>
<text x="220" y="74.4">18</text>
<text x="220.1" y="77.9">17</text>
<text x="182.5" y="81.4">9</text>
<text x="182.6" y="78">8</text>
<text x="186.3" y="79.3">BO2</text>
<text x="186.3" y="82.8">PGND2</text>
<text x="211.5" y="82.8">BIN2</text>
<text x="211.5" y="79.3">BIN1</text>
<text x="220.1" y="81.4">16</text>
<text x="146.8" y="84.9">1</text>
<text x="146.8" y="88.5">2</text>
<text x="181.3" y="84.9">10</text>
<text x="181.5" y="88.5">11</text>
<text x="186.3" y="86.4">PGND2</text>
<text x="186.3" y="89.9">BO1</text>
<text x="209.5" y="86.4">PWMB</text>
<text x="212.6" y="89.9">VM3</text>
<text x="220.2" y="88.4">14</text>
<text x="220.2" y="84.9">15</text>
<text x="181.1" y="92">12</text>
<text x="186.3" y="93.4">BO1</text>
<text x="212.6" y="93.4">VM2</text>
<text x="220.4" y="92">13</text>
<text x="184.6" y="120.2">1</text>
<text x="184.6" y="123.8">2</text>
<text x="279.9" y="120.2">1</text>
<text x="279.9" y="123.8">2</text>
<text x="35.6" y="148.4">1</text>
<text x="35.6" y="144.9">2</text>
</g>
<g font-size="3.2">
<text x="54.4" y="51.4">9</text>
<text x="58.9" y="52.8">GND</text>
<text x="85.5" y="59.9">GND</text>
<text x="95.2" y="58.5">14</text>
<text x="312" y="59.9">8</text>
<text x="312" y="63.4">7</text>
<text x="360" y="65.5">14</text>
<text x="85.5" y="70.5">GND</text>
<text x="95.2" y="69.1">20</text>
<text x="312" y="70.5">5</text>
<text x="312" y="67">6</text>
<text x="349.1" y="67.3">AGND</text>
<text x="312" y="77.5">3</text>
<text x="312" y="74">4</text>
<text x="52.4" y="79.6">25</text>
<text x="58.9" y="81">GND</text>
<text x="312" y="81.1">2</text>
<text x="360" y="83.2">9</text>
<text x="85.5" y="88.1">GND</text>
<text x="95.2" y="86.7">30</text>
<text x="312" y="84.6">1</text>
<text x="348.8" y="84.9">DGND</text>
<text x="85.5" y="95.2">GND</text>
<text x="95.2" y="93.7">34</text>
<text x="52.4" y="104.3">39</text>
<text x="58.9" y="105.7">GND</text>
<text x="80.8" y="136.9" transform="rotate(-90 80.8 136.9)">GND</text>
<text x="79" y="140.4" transform="rotate(-90 79 140.4)">2</text>
<text x="199.3" y="199.2">1</text>
<text x="199.3" y="202.8">2</text>
<text x="199.3" y="206.3">3</text>
<text x="199.3" y="238.1">1</text>
<text x="199.3" y="245.1">3</text>
<text x="199.3" y="241.6">2</text>
</g>
<g font-size="3.2" fill="#00f">
<text x="325.9" y="58.5">1</text>
<text x="325.9" y="62">2</text>
<text x="325.9" y="65.5">3</text>
<text x="329.4" y="60.3">CH0</text>
<text x="329.4" y="63.8">CH1</text>
<text x="350.3" y="63.8">VREF</text>
<text x="360" y="62">15</text>
<text x="325.9" y="69.1">4</text>
<text x="329.4" y="67.3">CH2</text>
<text x="329.4" y="70.8">CH3</text>
<text x="352.4" y="70.8">CLK</text>
<text x="360" y="69.1">13</text>
<text x="325.9" y="72.6">5</text>
<text x="325.9" y="76.1">6</text>
<text x="329.4" y="74.4">CH4</text>
<text x="329.4" y="77.9">CH5</text>
<text x="349.3" y="74.4">DOUT</text>
<text x="352.4" y="77.9">DIN</text>
<text x="360" y="76.1">11</text>
<text x="360" y="72.6">12</text>
<text x="325.9" y="79.7">7</text>
<text x="325.9" y="83.2">8</text>
<text x="329.4" y="81.4">CH6</text>
<text x="340.7" y="81.4">CS#/SHDN</text>
<text x="360" y="79.7">10</text>
<text x="329.4" y="84.9">CH7</text>
<text x="153.7" y="118.5">3</text>
<text x="157.2" y="116.7">3</text>
<text x="248.9" y="118.5">3</text>
<text x="252.4" y="116.7">3</text>
<text x="153.7" y="125.5">1</text>
<text x="153.7" y="122">2</text>
<text x="157.2" y="123.8">1</text>
<text x="157.2" y="120.2">2</text>
<text x="248.9" y="125.5">1</text>
<text x="248.9" y="122">2</text>
<text x="252.4" y="123.8">1</text>
<text x="252.4" y="120.2">2</text>
<text x="77.3" y="136.9" transform="rotate(-90 77.3 136.9)">IN</text>
<text x="84.3" y="136.9" transform="rotate(-90 84.3 136.9)">OUT</text>
<text x="181.3" y="132.6" transform="rotate(-90 181.3 132.6)">3</text>
<text x="276.6" y="132.6" transform="rotate(-90 276.6 132.6)">3</text>
<text x="75.5" y="140.4" transform="rotate(-90 75.5 140.4)">1</text>
<text x="82.5" y="140.4" transform="rotate(-90 82.5 140.4)">3</text>
<text x="170.5" y="141.4">1</text>
<text x="265.7" y="141.4">1</text>
<text x="181.3" y="152.9" transform="rotate(-90 181.3 152.9)">2</text>
<text x="276.6" y="152.9" transform="rotate(-90 276.6 152.9)">2</text>
<text x="280" y="203.1">1</text>
<text x="293" y="203.1">10</text>
<text x="280" y="206.7">2</text>
<text x="283.5" y="204.9">1</text>
<text x="283.5" y="208.4">2</text>
<text x="287.5" y="204.9">10</text>
<text x="289.5" y="208.4">9</text>
<text x="293" y="206.7">9</text>
<text x="33.1" y="215.5">1</text>
<text x="46" y="215.5">10</text>
<text x="108.9" y="215.5">1</text>
<text x="121.9" y="215.5">10</text>
<text x="280" y="210.2">3</text>
<text x="280" y="213.7">4</text>
<text x="283.5" y="211.9">3</text>
<text x="283.5" y="215.5">4</text>
<text x="289.5" y="215.5">7</text>
<text x="289.5" y="211.9">8</text>
<text x="293" y="213.7">7</text>
<text x="293" y="210.2">8</text>
<text x="33.1" y="219">2</text>
<text x="36.6" y="217.2">1</text>
<text x="36.6" y="220.8">2</text>
<text x="40.5" y="217.2">10</text>
<text x="42.5" y="220.8">9</text>
<text x="46" y="219">9</text>
<text x="108.9" y="219">2</text>
<text x="112.4" y="217.2">1</text>
<text x="112.4" y="220.8">2</text>
<text x="116.4" y="217.2">10</text>
<text x="118.4" y="220.8">9</text>
<text x="121.9" y="219">9</text>
<text x="280" y="217.2">5</text>
<text x="283.5" y="219">5</text>
<text x="289.5" y="219">6</text>
<text x="293" y="217.2">6</text>
<text x="33.1" y="222.5">3</text>
<text x="33.1" y="226.1">4</text>
<text x="36.6" y="224.3">3</text>
<text x="36.6" y="227.8">4</text>
<text x="42.5" y="227.8">7</text>
<text x="42.5" y="224.3">8</text>
<text x="46" y="226.1">7</text>
<text x="46" y="222.5">8</text>
<text x="108.9" y="222.5">3</text>
<text x="108.9" y="226.1">4</text>
<text x="112.4" y="224.3">3</text>
<text x="112.4" y="227.8">4</text>
<text x="118.4" y="227.8">7</text>
<text x="118.4" y="224.3">8</text>
<text x="121.9" y="226.1">7</text>
<text x="121.9" y="222.5">8</text>
<text x="33.1" y="229.6">5</text>
<text x="36.6" y="231.4">5</text>
<text x="42.5" y="231.4">6</text>
<text x="46" y="229.6">6</text>
<text x="108.9" y="229.6">5</text>
<text x="112.4" y="231.4">5</text>
<text x="118.4" y="231.4">6</text>
<text x="121.9" y="229.6">6</text>
</g>
<g font-size="3.2" fill="#999">
<text x="52.4" y="83.2">27</text>
<text x="95.2" y="83.2">28</text>
<text x="58.9" y="84.6">DNC</text>
<text x="85.7" y="84.6">DNC</text>
</g>
</svg>
